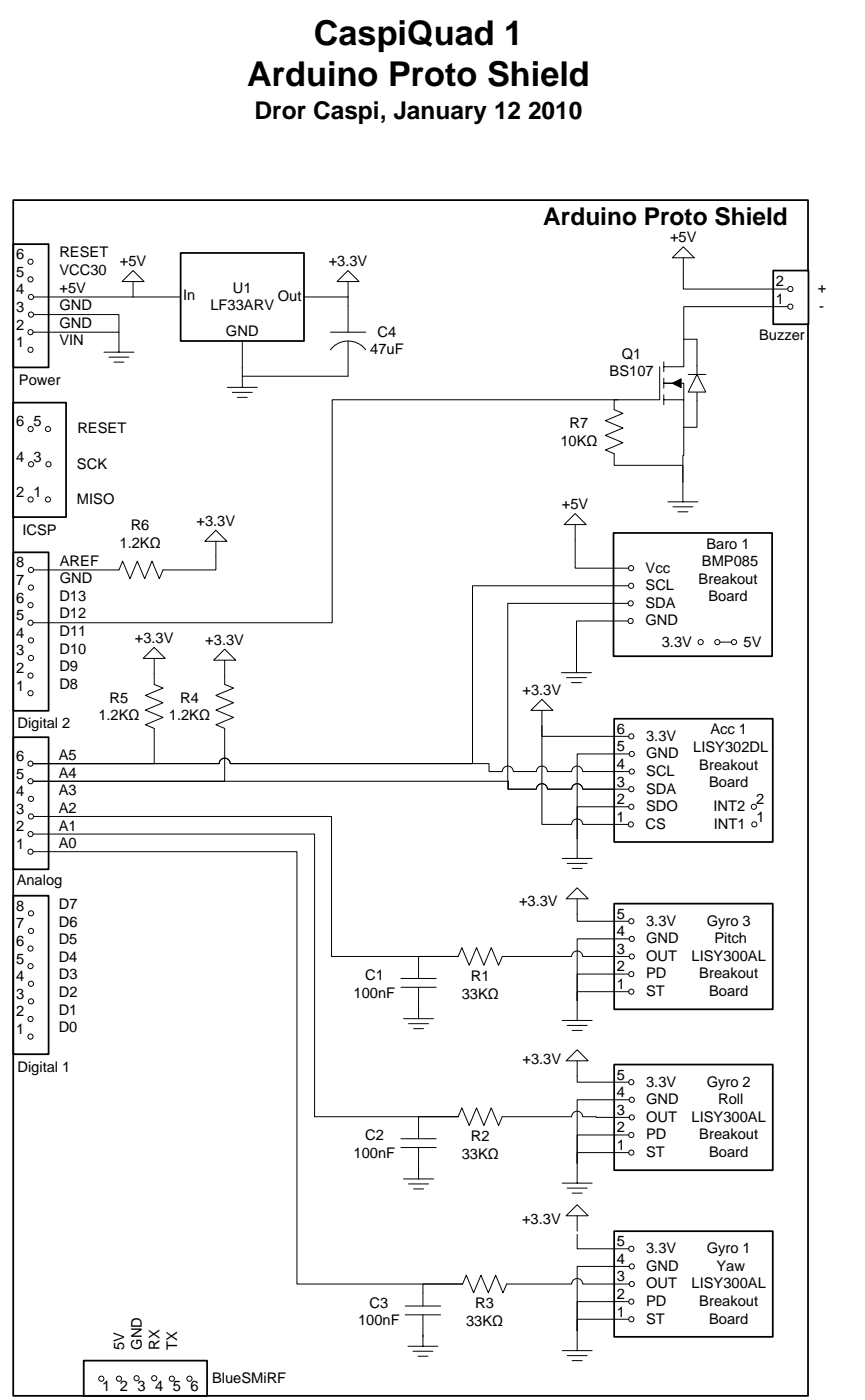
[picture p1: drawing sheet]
<svg xmlns="http://www.w3.org/2000/svg" width="125mm" height="202mm" viewBox="0 0 125 202" stroke-linecap="round" stroke-linejoin="round" font-family="sans-serif">
<path d="M1.9 28.9h114.6v172.4h-114.6z" fill="none" stroke="#000" stroke-width=".25"/>
<path d="M1.9 79.7h5.1v22.8h-5.1z" fill-rule="evenodd" fill="#fff"/>
<path d="M1.9 79.7h5.1v22.8h-5.1z" fill="none" stroke="#000" stroke-width=".25"/>
<circle cx="4.5" cy="82.2" r=".37" fill="#fff"/>
<circle cx="4.5" cy="82.2" r=".37" fill="none" stroke="#000" stroke-width=".14"/>
<circle cx="4.5" cy="84.7" r=".37" fill="#fff"/>
<circle cx="4.5" cy="84.7" r=".37" fill="none" stroke="#000" stroke-width=".14"/>
<circle cx="4.4" cy="87.3" r=".37" fill="#fff"/>
<circle cx="4.4" cy="87.3" r=".37" fill="none" stroke="#000" stroke-width=".14"/>
<circle cx="4.4" cy="89.8" r=".37" fill="#fff"/>
<circle cx="4.4" cy="89.8" r=".37" fill="none" stroke="#000" stroke-width=".14"/>
<circle cx="4.5" cy="92.4" r=".37" fill="#fff"/>
<circle cx="4.5" cy="92.4" r=".37" fill="none" stroke="#000" stroke-width=".14"/>
<circle cx="4.5" cy="94.9" r=".37" fill="#fff"/>
<circle cx="4.5" cy="94.9" r=".37" fill="none" stroke="#000" stroke-width=".14"/>
<circle cx="4.4" cy="97.4" r=".37" fill="#fff"/>
<circle cx="4.4" cy="97.4" r=".37" fill="none" stroke="#000" stroke-width=".14"/>
<circle cx="4.4" cy="100" r=".37" fill="#fff"/>
<circle cx="4.4" cy="100" r=".37" fill="none" stroke="#000" stroke-width=".14"/>
<path d="M1.9 106.3h5.1v19.1h-5.1z" fill-rule="evenodd" fill="#fff"/>
<path d="M1.9 106.3h5.1v19.1h-5.1z" fill="none" stroke="#000" stroke-width=".25"/>
<circle cx="4.4" cy="110.1" r=".37" fill="#fff"/>
<circle cx="4.4" cy="110.1" r=".37" fill="none" stroke="#000" stroke-width=".14"/>
<circle cx="4.4" cy="112.7" r=".37" fill="#fff"/>
<circle cx="4.4" cy="112.7" r=".37" fill="none" stroke="#000" stroke-width=".14"/>
<circle cx="4.5" cy="115.2" r=".37" fill="#fff"/>
<circle cx="4.5" cy="115.2" r=".37" fill="none" stroke="#000" stroke-width=".14"/>
<circle cx="4.5" cy="117.8" r=".37" fill="#fff"/>
<circle cx="4.5" cy="117.8" r=".37" fill="none" stroke="#000" stroke-width=".14"/>
<circle cx="4.4" cy="120.3" r=".37" fill="#fff"/>
<circle cx="4.4" cy="120.3" r=".37" fill="none" stroke="#000" stroke-width=".14"/>
<circle cx="4.4" cy="122.8" r=".37" fill="#fff"/>
<circle cx="4.4" cy="122.8" r=".37" fill="none" stroke="#000" stroke-width=".14"/>
<path d="M1.9 129.2h5.1v22.9h-5.1z" fill-rule="evenodd" fill="#fff"/>
<path d="M1.9 129.2h5.1v22.9h-5.1z" fill="none" stroke="#000" stroke-width=".25"/>
<circle cx="4.5" cy="131.7" r=".37" fill="#fff"/>
<circle cx="4.5" cy="131.7" r=".37" fill="none" stroke="#000" stroke-width=".14"/>
<circle cx="4.5" cy="134.3" r=".37" fill="#fff"/>
<circle cx="4.5" cy="134.3" r=".37" fill="none" stroke="#000" stroke-width=".14"/>
<circle cx="4.4" cy="136.8" r=".37" fill="#fff"/>
<circle cx="4.4" cy="136.8" r=".37" fill="none" stroke="#000" stroke-width=".14"/>
<circle cx="4.4" cy="139.4" r=".37" fill="#fff"/>
<circle cx="4.4" cy="139.4" r=".37" fill="none" stroke="#000" stroke-width=".14"/>
<circle cx="4.5" cy="141.9" r=".37" fill="#fff"/>
<circle cx="4.5" cy="141.9" r=".37" fill="none" stroke="#000" stroke-width=".14"/>
<circle cx="4.5" cy="144.4" r=".37" fill="#fff"/>
<circle cx="4.5" cy="144.4" r=".37" fill="none" stroke="#000" stroke-width=".14"/>
<circle cx="4.4" cy="147" r=".37" fill="#fff"/>
<circle cx="4.4" cy="147" r=".37" fill="none" stroke="#000" stroke-width=".14"/>
<circle cx="4.4" cy="149.5" r=".37" fill="#fff"/>
<circle cx="4.4" cy="149.5" r=".37" fill="none" stroke="#000" stroke-width=".14"/>
<path d="M1.9 35.2h5.1v17.8h-5.1z" fill-rule="evenodd" fill="#fff"/>
<path d="M1.9 35.2h5.1v17.8h-5.1z" fill="none" stroke="#000" stroke-width=".25"/>
<circle cx="4.4" cy="37.8" r=".37" fill="#fff"/>
<circle cx="4.4" cy="37.8" r=".37" fill="none" stroke="#000" stroke-width=".14"/>
<circle cx="4.4" cy="40.3" r=".37" fill="#fff"/>
<circle cx="4.4" cy="40.3" r=".37" fill="none" stroke="#000" stroke-width=".14"/>
<circle cx="4.5" cy="42.8" r=".37" fill="#fff"/>
<circle cx="4.5" cy="42.8" r=".37" fill="none" stroke="#000" stroke-width=".14"/>
<circle cx="4.5" cy="45.4" r=".37" fill="#fff"/>
<circle cx="4.5" cy="45.4" r=".37" fill="none" stroke="#000" stroke-width=".14"/>
<circle cx="4.4" cy="47.9" r=".37" fill="#fff"/>
<circle cx="4.4" cy="47.9" r=".37" fill="none" stroke="#000" stroke-width=".14"/>
<circle cx="4.4" cy="50.5" r=".37" fill="#fff"/>
<circle cx="4.4" cy="50.5" r=".37" fill="none" stroke="#000" stroke-width=".14"/>
<path d="M1.9 58.1h7.6v16.5h-7.6z" fill-rule="evenodd" fill="#fff"/>
<path d="M1.9 58.1h7.6v16.5h-7.6z" fill="none" stroke="#000" stroke-width=".25"/>
<circle cx="4.4" cy="61.9" r=".37" fill="#fff"/>
<circle cx="4.4" cy="61.9" r=".37" fill="none" stroke="#000" stroke-width=".14"/>
<circle cx="6.9" cy="61.9" r=".37" fill="#fff"/>
<circle cx="6.9" cy="61.9" r=".37" fill="none" stroke="#000" stroke-width=".14"/>
<circle cx="4.5" cy="67" r=".37" fill="#fff"/>
<circle cx="4.5" cy="67" r=".37" fill="none" stroke="#000" stroke-width=".14"/>
<circle cx="7" cy="67" r=".37" fill="#fff"/>
<circle cx="7" cy="67" r=".37" fill="none" stroke="#000" stroke-width=".14"/>
<circle cx="4.4" cy="72" r=".37" fill="#fff"/>
<circle cx="4.4" cy="72" r=".37" fill="none" stroke="#000" stroke-width=".14"/>
<circle cx="6.9" cy="72" r=".37" fill="#fff"/>
<circle cx="6.9" cy="72" r=".37" fill="none" stroke="#000" stroke-width=".14"/>
<path d="M88.5 130.3h22.9v15.3h-22.9z" fill-rule="evenodd" fill="#fff"/>
<path d="M88.5 130.3h22.9v15.3h-22.9z" fill="none" stroke="#000" stroke-width=".25"/>
<circle cx="91" cy="132.9" r=".37" fill="#fff"/>
<circle cx="91" cy="132.9" r=".37" fill="none" stroke="#000" stroke-width=".14"/>
<circle cx="91.1" cy="135.4" r=".37" fill="#fff"/>
<circle cx="91.1" cy="135.4" r=".37" fill="none" stroke="#000" stroke-width=".14"/>
<circle cx="91.1" cy="138" r=".37" fill="#fff"/>
<circle cx="91.1" cy="138" r=".37" fill="none" stroke="#000" stroke-width=".14"/>
<circle cx="91" cy="140.5" r=".37" fill="#fff"/>
<circle cx="91" cy="140.5" r=".37" fill="none" stroke="#000" stroke-width=".14"/>
<circle cx="91" cy="143" r=".37" fill="#fff"/>
<circle cx="91" cy="143" r=".37" fill="none" stroke="#000" stroke-width=".14"/>
<path d="M88.5 153.5h22.9v15.3h-22.9z" fill-rule="evenodd" fill="#fff"/>
<path d="M88.5 153.5h22.9v15.3h-22.9z" fill="none" stroke="#000" stroke-width=".25"/>
<circle cx="91" cy="156.1" r=".37" fill="#fff"/>
<circle cx="91" cy="156.1" r=".37" fill="none" stroke="#000" stroke-width=".14"/>
<circle cx="91.1" cy="158.6" r=".37" fill="#fff"/>
<circle cx="91.1" cy="158.6" r=".37" fill="none" stroke="#000" stroke-width=".14"/>
<circle cx="91.1" cy="161.2" r=".37" fill="#fff"/>
<circle cx="91.1" cy="161.2" r=".37" fill="none" stroke="#000" stroke-width=".14"/>
<circle cx="91" cy="163.7" r=".37" fill="#fff"/>
<circle cx="91" cy="163.7" r=".37" fill="none" stroke="#000" stroke-width=".14"/>
<circle cx="91" cy="166.2" r=".37" fill="#fff"/>
<circle cx="91" cy="166.2" r=".37" fill="none" stroke="#000" stroke-width=".14"/>
<path d="M88.5 177.6h22.9v15.2h-22.9z" fill-rule="evenodd" fill="#fff"/>
<path d="M88.5 177.6h22.9v15.2h-22.9z" fill="none" stroke="#000" stroke-width=".25"/>
<circle cx="91" cy="180.1" r=".37" fill="#fff"/>
<circle cx="91" cy="180.1" r=".37" fill="none" stroke="#000" stroke-width=".14"/>
<circle cx="91.1" cy="182.7" r=".37" fill="#fff"/>
<circle cx="91.1" cy="182.7" r=".37" fill="none" stroke="#000" stroke-width=".14"/>
<circle cx="91.1" cy="185.2" r=".37" fill="#fff"/>
<circle cx="91.1" cy="185.2" r=".37" fill="none" stroke="#000" stroke-width=".14"/>
<circle cx="91" cy="187.7" r=".37" fill="#fff"/>
<circle cx="91" cy="187.7" r=".37" fill="none" stroke="#000" stroke-width=".14"/>
<circle cx="91" cy="190.3" r=".37" fill="#fff"/>
<g fill="none" stroke="#000" stroke-width=".14">
<path d="M4.8 45.4h12.3v2.5h-12.3M4.8 117.8h43v20.2h18.2M4.8 120.3h40.5v40.8h20.7M4.8 122.8h38v62.4h23.9M83.2 131.9v1h7.4M90.7 135.4h-7.5v8.9M83.2 155.2v.9h7.4M90.6 143h-7.4v1.3M90.6 140.5h-7.4v3.8M83.2 178.1v2h7.4M90.6 163.7h-7.4v4.1v-1.6h7.4M90.7 182.7h-7.5v9.2v-4.2h7.4"/>
<circle cx="91" cy="190.3" r=".37"/>
</g>
<path d="M12.1 196.3h17.7v5h-17.7z" fill-rule="evenodd" fill="#fff"/>
<path d="M12.1 196.3h17.7v5h-17.7z" fill="none" stroke="#000" stroke-width=".25"/>
<circle cx="27.3" cy="198.9" r=".37" fill="#fff"/>
<circle cx="27.3" cy="198.9" r=".37" fill="none" stroke="#000" stroke-width=".14"/>
<circle cx="24.8" cy="198.9" r=".37" fill="#fff"/>
<circle cx="24.8" cy="198.9" r=".37" fill="none" stroke="#000" stroke-width=".14"/>
<circle cx="22.2" cy="198.8" r=".37" fill="#fff"/>
<circle cx="22.2" cy="198.8" r=".37" fill="none" stroke="#000" stroke-width=".14"/>
<circle cx="19.7" cy="198.8" r=".37" fill="#fff"/>
<circle cx="19.7" cy="198.8" r=".37" fill="none" stroke="#000" stroke-width=".14"/>
<circle cx="17.1" cy="198.9" r=".37" fill="#fff"/>
<circle cx="17.1" cy="198.9" r=".37" fill="none" stroke="#000" stroke-width=".14"/>
<circle cx="14.6" cy="198.9" r=".37" fill="#fff"/>
<g fill="none" stroke="#000" stroke-width=".14">
<path d="M4.8 112.7h68.5v1.1h4a.79 .79 0 0 1 .8-.8 .79 .79 0 0 1 .8 .8h3.5a.79 .79 0 0 1 .8-.8 .79 .79 0 0 1 .8 .8h6.6M90.7 158.6h-7.5v9.2"/>
<circle cx="14.6" cy="198.9" r=".37"/>
</g>
<path d="M88.5 103.7h22.9v17.7h-22.9z" fill-rule="evenodd" fill="#fff"/>
<path d="M88.5 103.7h22.9v17.7h-22.9z" fill="none" stroke="#000" stroke-width=".25"/>
<circle cx="91" cy="106.2" r=".37" fill="#fff"/>
<circle cx="91" cy="106.2" r=".37" fill="none" stroke="#000" stroke-width=".14"/>
<circle cx="91.1" cy="108.7" r=".37" fill="#fff"/>
<circle cx="91.1" cy="108.7" r=".37" fill="none" stroke="#000" stroke-width=".14"/>
<circle cx="91.1" cy="111.3" r=".37" fill="#fff"/>
<circle cx="91.1" cy="111.3" r=".37" fill="none" stroke="#000" stroke-width=".14"/>
<circle cx="91" cy="113.8" r=".37" fill="#fff"/>
<circle cx="91" cy="113.8" r=".37" fill="none" stroke="#000" stroke-width=".14"/>
<circle cx="91" cy="116.4" r=".37" fill="#fff"/>
<circle cx="91" cy="116.4" r=".37" fill="none" stroke="#000" stroke-width=".14"/>
<circle cx="90.9" cy="118.9" r=".37" fill="#fff"/>
<g fill="none" stroke="#000" stroke-width=".14">
<path d="M78.1 104.7v14.2h4.3a.79 .79 0 0 1 .8-.8 .79 .79 0 0 1 .8 .8h6.6M90.6 116.4h-7.4v4.5"/>
<circle cx="90.9" cy="118.9" r=".37"/>
</g>
<circle cx="108.7" cy="116.4" r=".37" fill="#fff"/>
<circle cx="108.7" cy="116.4" r=".37" fill="none" stroke="#000" stroke-width=".14"/>
<circle cx="108.7" cy="118.9" r=".37" fill="#fff"/>
<g fill="none" stroke="#000" stroke-width=".14">
<path d="M95.1 52.9v4.8h-6.1M95.7 52.9h2.9v-4h1.9v12.7h-1.9v-3.9h-2.9M95.7 52.2v1.4M95.7 54.6v1.4M95.7 56.9v1.5M96.9 55.3l1.3-.7v1.3zM98.1 55.3h-2.4h2.9v2.4M22.2 98.7l1.3 .5-2.5 1.1 2.5 1.1-2.5 1 2.5 1.1-2.5 1 1.2 .6M31.1 80.3v1.9h-7.6l-.5 1.3-1.1-2.6-1.1 2.6-1-2.6-1.1 2.6-1-2.6-.6 1.3h-12.3M32.4 98.7l1.3 .5-2.6 1.1 2.6 1.1-2.6 1 2.6 1.1-2.6 1 1.3 .6v7.6h-27.6M78.1 104.7v1.5h12.5"/>
<circle cx="108.7" cy="118.9" r=".37"/>
</g>
<path d="M96.9 55.3l1.3-.7v1.3z" fill="#000"/>
<path d="M100.5 54l1.2 2.6h-2.5z" fill="#fff"/>
<path d="M4.8 42.8h14.4M15 50.8h4.3M15.7 51.5h2.9M16.4 52.2h1.5M17.1 47.9v2.9M99.2 54h2.5M100.5 54l1.2 2.6h-2.5zM88.5 65.4l-1.3-.5 2.6-1-2.6-1.1 2.6-1.1-2.6-1 2.6-1.1-1.3-.5v-1.4h.5h-41.1v32.1h-43.1M98.6 61.6l-.2 7.9" fill="none" stroke="#000" stroke-width=".14"/>
<path d="M19.2 39l1.6 1.6h-3.2z" fill="#fff"/>
<path d="M19.2 39l1.6 1.6h-3.2zM19.2 40.6v2.2h6.8" fill="none" stroke="#000" stroke-width=".14"/>
<path d="M26 36.5h17.8v12.7h-17.8z" fill-rule="evenodd" fill="#fff"/>
<path d="M26 36.5h17.8v12.7h-17.8z" fill="none" stroke="#000" stroke-width=".25"/>
<path d="M50.2 39l1.6 1.6h-3.2z" fill="#fff"/>
<path d="M50.2 39l1.6 1.6h-3.2zM50.2 40.6v2.2" fill="none" stroke="#000" stroke-width=".14"/>
<path d="M98.5 35.6l1.6 1.6h-3.2z" fill="#fff"/>
<path d="M98.5 35.6l1.6 1.6h-3.2zM98.5 37.2v2.2M32.8 55.9h4.3M33.5 56.6h2.9M34.2 57.3h1.4M34.9 49.2v6.7M43.8 42.8h6.4v5.1M47.6 50.5a3.2 3.2 0 0 1 5.1 0M47.6 47.9h5.1M50.2 49.2v5.1h-15.3" fill="none" stroke="#000" stroke-width=".14"/>
<path d="M31.1 76.5l1.6 1.6h-3.2z" fill="#fff"/>
<path d="M31.1 76.5l1.6 1.6h-3.2zM31.1 78.1v2.2" fill="none" stroke="#000" stroke-width=".14"/>
<path d="M30.8 95.2l1.6-1.6 1.6 1.6z" fill="#fff"/>
<path d="M30.8 95.2l1.6-1.6 1.6 1.6zM32.4 95.2v2.2" fill="none" stroke="#000" stroke-width=".14"/>
<path d="M22.2 93.4l1.6 1.6h-3.2z" fill="#fff"/>
<path d="M22.2 93.4l1.6 1.6h-3.2zM22.2 95v3.7M32.4 97.4v1.3M22.2 105.1v5h-17.4" fill="none" stroke="#000" stroke-width=".14"/>
<path d="M78.1 100.9l1.6 1.6h-3.2z" fill="#fff"/>
<path d="M78.1 100.9l1.6 1.6h-3.2zM78.1 102.5v2.2" fill="none" stroke="#000" stroke-width=".14"/>
<path d="M83.2 128.1l1.6 1.5h-3.2z" fill="#fff"/>
<path d="M83.2 128.1l1.6 1.5h-3.2zM83.2 129.6v2.3" fill="none" stroke="#000" stroke-width=".14"/>
<path d="M83.2 151.4l1.6 1.6h-3.2z" fill="#fff"/>
<path d="M83.2 151.4l1.6 1.6h-3.2zM83.2 153v2.2" fill="none" stroke="#000" stroke-width=".14"/>
<path d="M83.2 173.8l1.6 1.6h-3.2z" fill="#fff"/>
<g fill="none" stroke="#000" stroke-width=".14">
<path d="M88.5 65.4v1.7h9.9v5.3M96.3 72.4h4.3M97 73.1h2.9M97.7 73.8h1.4M90.7 108.7h-7.5v15.1M81 123.8h4.3M81.7 124.5h2.9M82.5 125.3h1.4M90.7 138h-6.7a.79 .79 0 0 0-.8-.8 .79 .79 0 0 0-.8 .8h-10l-.5 1.2-1.1-2.5-1.1 2.5-1-2.5-1.1 2.5-1-2.5-.6 1.3h-5.7v3.1M57.8 142.4h5.1M57.8 141.1h5.1M58.2 146.9h4.3"/>
<path d="M58.9 147.7h2.9M59.6 148.4h1.4M60.3 142.4v4.5M81 147.2h4.3M81.7 147.9h2.9M82.5 148.6h1.4M83.2 144.3v2.9M57.8 165.5h5.1M57.8 164.2h5.1M58.2 170h4.3M58.9 170.8h2.9M59.6 171.5h1.4"/>
<path d="M60.3 165.5v4.5M81 170.6h4.3M81.7 171.4h2.9M82.5 172.1h1.4M83.2 173.8l1.6 1.6h-3.2zM83.2 167.8v2.8M83.2 175.4v2.2M90.7 161.2l-6.7-.1a.79 .79 0 0 0-.8-.8 .79 .79 0 0 0-.8 .8h-10l-.5 1.2-1.1-2.5-1.1 2.5-1-2.5-1.1 2.5-1-2.5-.6 1.3h-5.7v3.1M58.4 189.6h5.1M58.4 188.4h5.1M58.8 194.2h4.3M59.5 194.9h2.9"/>
<path d="M60.2 195.6h1.5M61 189.6v4.6M81 194.8h4.3M81.7 195.5h2.9M82.5 196.3h1.4M90.6 190.3h-7.4v4.5M90.7 185.2h-6.7a.79 .79 0 0 0-.8-.8 .79 .79 0 0 0-.8 .8h-9.4l-.5 1.3-1.1-2.6-1 2.6-1.1-2.6-1 2.6-1.1-2.6-.5 1.3h-5.7v3.2"/>
</g>
<path d="M111.4 39h5.1v7.8h-5.1z" fill-rule="evenodd" fill="#fff"/>
<path d="M111.4 39h5.1v7.8h-5.1z" fill="none" stroke="#000" stroke-width=".25"/>
<circle cx="113.9" cy="41.7" r=".37" fill="#fff"/>
<circle cx="113.9" cy="41.7" r=".37" fill="none" stroke="#000" stroke-width=".14"/>
<circle cx="113.9" cy="44.2" r=".37" fill="#fff"/>
<g fill="none" stroke="#000" stroke-width=".14">
<path d="M98.5 39.4v2.3h15M113.5 44.2h-14.9v4.7"/>
<circle cx="113.9" cy="44.2" r=".37"/>
</g>
<path d="M88.4 76.9h22.9v17.8h-22.9z" fill-rule="evenodd" fill="#fff"/>
<path d="M88.4 76.9h22.9v17.8h-22.9z" fill="none" stroke="#000" stroke-width=".25"/>
<circle cx="91" cy="82" r=".37" fill="#fff"/>
<circle cx="91" cy="82" r=".37" fill="none" stroke="#000" stroke-width=".14"/>
<circle cx="91" cy="84.5" r=".37" fill="#fff"/>
<circle cx="91" cy="84.5" r=".37" fill="none" stroke="#000" stroke-width=".14"/>
<circle cx="90.9" cy="87" r=".37" fill="#fff"/>
<circle cx="90.9" cy="87" r=".37" fill="none" stroke="#000" stroke-width=".14"/>
<circle cx="90.9" cy="89.6" r=".37" fill="#fff"/>
<g fill="none" stroke="#000" stroke-width=".14">
<path d="M90.5 89.6h-7.4v4.5"/>
<circle cx="90.9" cy="89.6" r=".37"/>
</g>
<circle cx="105.8" cy="92.6" r=".37" fill="#fff"/>
<circle cx="105.8" cy="92.6" r=".37" fill="none" stroke="#000" stroke-width=".14"/>
<circle cx="101" cy="92.6" r=".37" fill="#fff"/>
<g fill="none" stroke="#000" stroke-width=".14">
<path d="M82.9 77.9v4.1h7.7"/>
<circle cx="101" cy="92.6" r=".37"/>
</g>
<path d="M82.9 74.1l1.6 1.6h-3.2z" fill="#fff"/>
<path d="M82.9 74.1l1.6 1.6h-3.2zM82.9 75.7v2.2M80.9 97h4.3M81.7 97.7h2.8M82.4 98.5h1.4M83.1 94.1v2.9M90.5 87h-17.3v26.8h4.1a.79 .79 0 0 1 .8-.8 .79 .79 0 0 1 .8 .8h3.5a.79 .79 0 0 1 .8-.8 .79 .79 0 0 1 .8 .8h6.6M90.6 84.5h-22.5v25.6h-34.9a.79 .79 0 0 0-.8-.7 .79 .79 0 0 0-.8 .7h-26.8h26.8a.79 .79 0 0 1 .8-.7 .79 .79 0 0 1 .8 .7h37.3v1.2h1.9a.79 .79 0 0 1 .8-.8 .79 .79 0 0 1 .8 .8h3.3a.79 .79 0 0 1 .8-.8 .79 .79 0 0 1 .8 .8h3.5a.79 .79 0 0 1 .8-.8 .79 .79 0 0 1 .8 .8h6.7" fill="none" stroke="#000" stroke-width=".14"/>
<circle cx="103.4" cy="92.6" r=".37" fill="#fff"/>
<g fill="none" stroke="#000" stroke-width=".14">
<path d="M103.8 92.6h1.6"/>
<circle cx="103.4" cy="92.6" r=".37"/>
</g>
<g font-size="4.9">
<text x="45.2" y="6.5">CaspiQuad 1</text>
<text x="35.6" y="12.4">Arduino Proto Shield</text>
</g>
<g font-size="3.5">
<text x="36.7" y="17.1">Dror Caspi, January 12</text>
<text x="76.1" y="17.1">2010</text>
<text x="78.3" y="32.4">Arduino Proto Shield</text>
</g>
<g font-size="2.1">
<text x="96.6" y="35">+5V</text>
<text x="2.3" y="37.4">6</text>
<text x="2.3" y="39.9">5</text>
<text x="8.6" y="37.1">RESET</text>
<text x="8.6" y="39.7">VCC30</text>
<text x="17.3" y="38.4">+5V</text>
<text x="47.4" y="38.4">+3.3V</text>
<text x="111.8" y="41.3">2</text>
<text x="2.3" y="42.5">4</text>
<text x="2.3" y="45">3</text>
<text x="2.3" y="47.5">2</text>
<text x="8.6" y="47.3">GND</text>
<text x="8.6" y="42.2">+5V</text>
<text x="8.6" y="44.7">GND</text>
<text x="26.4" y="43.3">In</text>
<text x="30.3" y="44.7">LF33ARV</text>
<text x="33.6" y="42.2">U1</text>
<text x="40.1" y="43.5">Out</text>
<text x="111.8" y="43.9">1</text>
<text x="117.9" y="42.3">+</text>
<text x="118.1" y="44.9">-</text>
<text x="2.3" y="50.1">1</text>
<text x="8.6" y="49.8">VIN</text>
<text x="32.6" y="48.4">GND</text>
<text x="53.4" y="51.1">47uF</text>
<text x="54.4" y="48.5">C4</text>
<text x="89.6" y="51.8">Q1</text>
<text x="109.4" y="49.1">Buzzer</text>
<text x="2.7" y="55.5">Power</text>
<text x="87.9" y="54.3">BS107</text>
<text x="2.3" y="61.5">6</text>
<text x="4.8" y="61.5">5</text>
<text x="11.1" y="62.5">RESET</text>
<text x="80.8" y="64.3">10KΩ</text>
<text x="82.1" y="61.8">R7</text>
<text x="2.3" y="66.6">4</text>
<text x="2.3" y="71.7">2</text>
<text x="4.8" y="66.6">3</text>
<text x="4.8" y="71.7">1</text>
<text x="11.1" y="67.6">SCK</text>
<text x="3.2" y="77.1">ICSP</text>
<text x="11.1" y="72.7">MISO</text>
<text x="18.8" y="76.5">R6</text>
<text x="28.3" y="75.9">+3.3V</text>
<text x="81" y="73.4">+5V</text>
<text x="2.3" y="81.8">8</text>
<text x="8.6" y="81.6">AREF</text>
<text x="17.2" y="79">1.2KΩ</text>
<text x="93" y="82.6">Vcc</text>
<text x="101.2" y="81.7">BMP085</text>
<text x="101.8" y="79.1">Baro 1</text>
<text x="2.3" y="84.4">7</text>
<text x="2.3" y="86.9">6</text>
<text x="2.3" y="89.4">5</text>
<text x="8.6" y="86.6">D13</text>
<text x="8.6" y="89.2">D12</text>
<text x="8.6" y="84.1">GND</text>
<text x="93" y="87.7">SDA</text>
<text x="93" y="85.1">SCL</text>
<text x="100.7" y="84.2">Breakout</text>
<text x="102.1" y="86.7">Board</text>
<text x="2.3" y="92">4</text>
<text x="2.3" y="94.5">3</text>
<text x="8.6" y="91.7">D11</text>
<text x="8.6" y="94.3">D10</text>
<text x="19.4" y="92.7">+3.3V</text>
<text x="29.6" y="93">+3.3V</text>
<text x="93" y="90.2">GND</text>
<text x="95.4" y="93.3">3.3V</text>
<text x="107.2" y="93.3">5V</text>
<text x="2.3" y="97.1">2</text>
<text x="2.3" y="99.6">1</text>
<text x="8.6" y="96.8">D9</text>
<text x="8.6" y="99.3">D8</text>
<text x="15.8" y="101.4">R5</text>
<text x="26" y="101.4">R4</text>
<text x="75.3" y="100.2">+3.3V</text>
<text x="2.5" y="105.1">Digital 2</text>
<text x="14.2" y="103.9">1.2KΩ</text>
<text x="24.3" y="103.9">1.2KΩ</text>
<text x="88.9" y="105.8">6</text>
<text x="93.1" y="106.8">3.3V</text>
<text x="102.4" y="105.9">Acc 1</text>
<text x="2.3" y="109.8">6</text>
<text x="2.3" y="112.3">5</text>
<text x="8.5" y="109.6">A5</text>
<text x="8.5" y="112.2">A4</text>
<text x="88.9" y="108.4">5</text>
<text x="88.9" y="110.9">4</text>
<text x="88.9" y="113.4">3</text>
<text x="93.1" y="109.4">GND</text>
<text x="93.1" y="111.9">SCL</text>
<text x="99.9" y="108.5">LISY302DL</text>
<text x="100.8" y="111">Breakout</text>
<text x="102.2" y="113.5">Board</text>
<text x="2.3" y="114.8">4</text>
<text x="2.3" y="117.4">3</text>
<text x="2.3" y="119.9">2</text>
<text x="8.5" y="119.8">A1</text>
<text x="8.5" y="114.7">A3</text>
<text x="8.5" y="117.3">A2</text>
<text x="88.8" y="118.5">1</text>
<text x="88.9" y="116">2</text>
<text x="93.1" y="119.5">CS</text>
<text x="93.1" y="114.5">SDA</text>
<text x="93.1" y="117">SDO</text>
<text x="102.8" y="117">INT2</text>
<text x="102.9" y="119.5">INT1</text>
<text x="109" y="116">2</text>
<text x="109" y="118.5">1</text>
<text x="2.3" y="122.5">1</text>
<text x="8.5" y="122.3">A0</text>
<text x="2.3" y="131.4">8</text>
<text x="2.4" y="127.6">Analog</text>
<text x="8.5" y="131.1">D7</text>
<text x="74.8" y="130.7">+3.3V</text>
<text x="2.3" y="133.9">7</text>
<text x="2.3" y="136.4">6</text>
<text x="8.5" y="136.2">D5</text>
<text x="8.5" y="133.6">D6</text>
<text x="88.9" y="132.5">5</text>
<text x="88.9" y="135">4</text>
<text x="88.9" y="137.6">3</text>
<text x="93.1" y="133.5">3.3V</text>
<text x="93.1" y="136.1">GND</text>
<text x="101.9" y="133.5">Gyro 3</text>
<text x="103" y="136.1">Pitch</text>
<text x="2.3" y="139">5</text>
<text x="2.3" y="141.5">4</text>
<text x="8.5" y="138.7">D4</text>
<text x="8.5" y="141.3">D3</text>
<text x="8.5" y="143.8">D2</text>
<text x="51" y="143.9">100nF</text>
<text x="52.6" y="141.4">C1</text>
<text x="67.9" y="141.5">R1</text>
<text x="88.9" y="140.1">2</text>
<text x="88.9" y="142.7">1</text>
<text x="93.1" y="141.1">PD</text>
<text x="93.1" y="143.7">ST</text>
<text x="93.1" y="138.6">OUT</text>
<text x="99.7" y="138.6">LISY300AL</text>
<text x="100.8" y="141.1">Breakout</text>
<text x="102.2" y="143.7">Board</text>
<text x="2.3" y="144.1">3</text>
<text x="2.3" y="146.6">2</text>
<text x="2.3" y="149.1">1</text>
<text x="8.5" y="146.3">D1</text>
<text x="8.5" y="148.9">D0</text>
<text x="66.5" y="144">33KΩ</text>
<text x="2.5" y="154.6">Digital 1</text>
<text x="75.3" y="153.5">+3.3V</text>
<text x="88.9" y="155.7">5</text>
<text x="88.9" y="158.2">4</text>
<text x="88.9" y="160.8">3</text>
<text x="93.1" y="156.7">3.3V</text>
<text x="93.1" y="159.3">GND</text>
<text x="93.1" y="161.8">OUT</text>
<text x="99.7" y="161.8">LISY300AL</text>
<text x="101.9" y="156.7">Gyro 2</text>
<text x="103.5" y="159.3">Roll</text>
<text x="51" y="167">100nF</text>
<text x="52.6" y="164.5">C2</text>
<text x="66.5" y="167.1">33KΩ</text>
<text x="67.9" y="164.6">R2</text>
<text x="88.9" y="163.3">2</text>
<text x="88.9" y="165.9">1</text>
<text x="93.1" y="164.3">PD</text>
<text x="93.1" y="166.9">ST</text>
<text x="100.8" y="164.3">Breakout</text>
<text x="102.2" y="166.9">Board</text>
<text x="75.2" y="176.5">+3.3V</text>
<text x="88.9" y="179.7">5</text>
<text x="88.9" y="182.3">4</text>
<text x="88.9" y="184.8">3</text>
<text x="93.1" y="180.8">3.3V</text>
<text x="93.1" y="183.3">GND</text>
<text x="93.1" y="185.8">OUT</text>
<text x="99.7" y="185.8">LISY300AL</text>
<text x="101.9" y="180.8">Gyro 1</text>
<text x="103.3" y="183.3">Yaw</text>
<text x="51.6" y="191.2">100nF</text>
<text x="53.3" y="188.6">C3</text>
<text x="67.2" y="191.3">33KΩ</text>
<text x="68.5" y="188.7">R3</text>
<text x="88.9" y="187.4">2</text>
<text x="88.9" y="189.9">1</text>
<text x="93.1" y="188.4">PD</text>
<text x="93.1" y="190.9">ST</text>
<text x="100.8" y="188.4">Breakout</text>
<text x="102.2" y="190.9">Board</text>
<text x="17.9" y="194.7" transform="rotate(-90 17.9 194.7)">5V</text>
<text x="20.4" y="194.7" transform="rotate(-90 20.4 194.7)">GND</text>
<text x="23" y="194.7" transform="rotate(-90 23 194.7)">RX</text>
<text x="25.5" y="194.7" transform="rotate(-90 25.5 194.7)">TX</text>
<text x="14.7" y="200.7">1</text>
<text x="17.3" y="200.7">2</text>
<text x="19.8" y="200.7">3</text>
<text x="22.4" y="200.7">4</text>
<text x="24.9" y="200.7">5</text>
<text x="27.4" y="200.7">6</text>
<text x="30.6" y="199.4">BlueSMiRF</text>
</g>
</svg>
